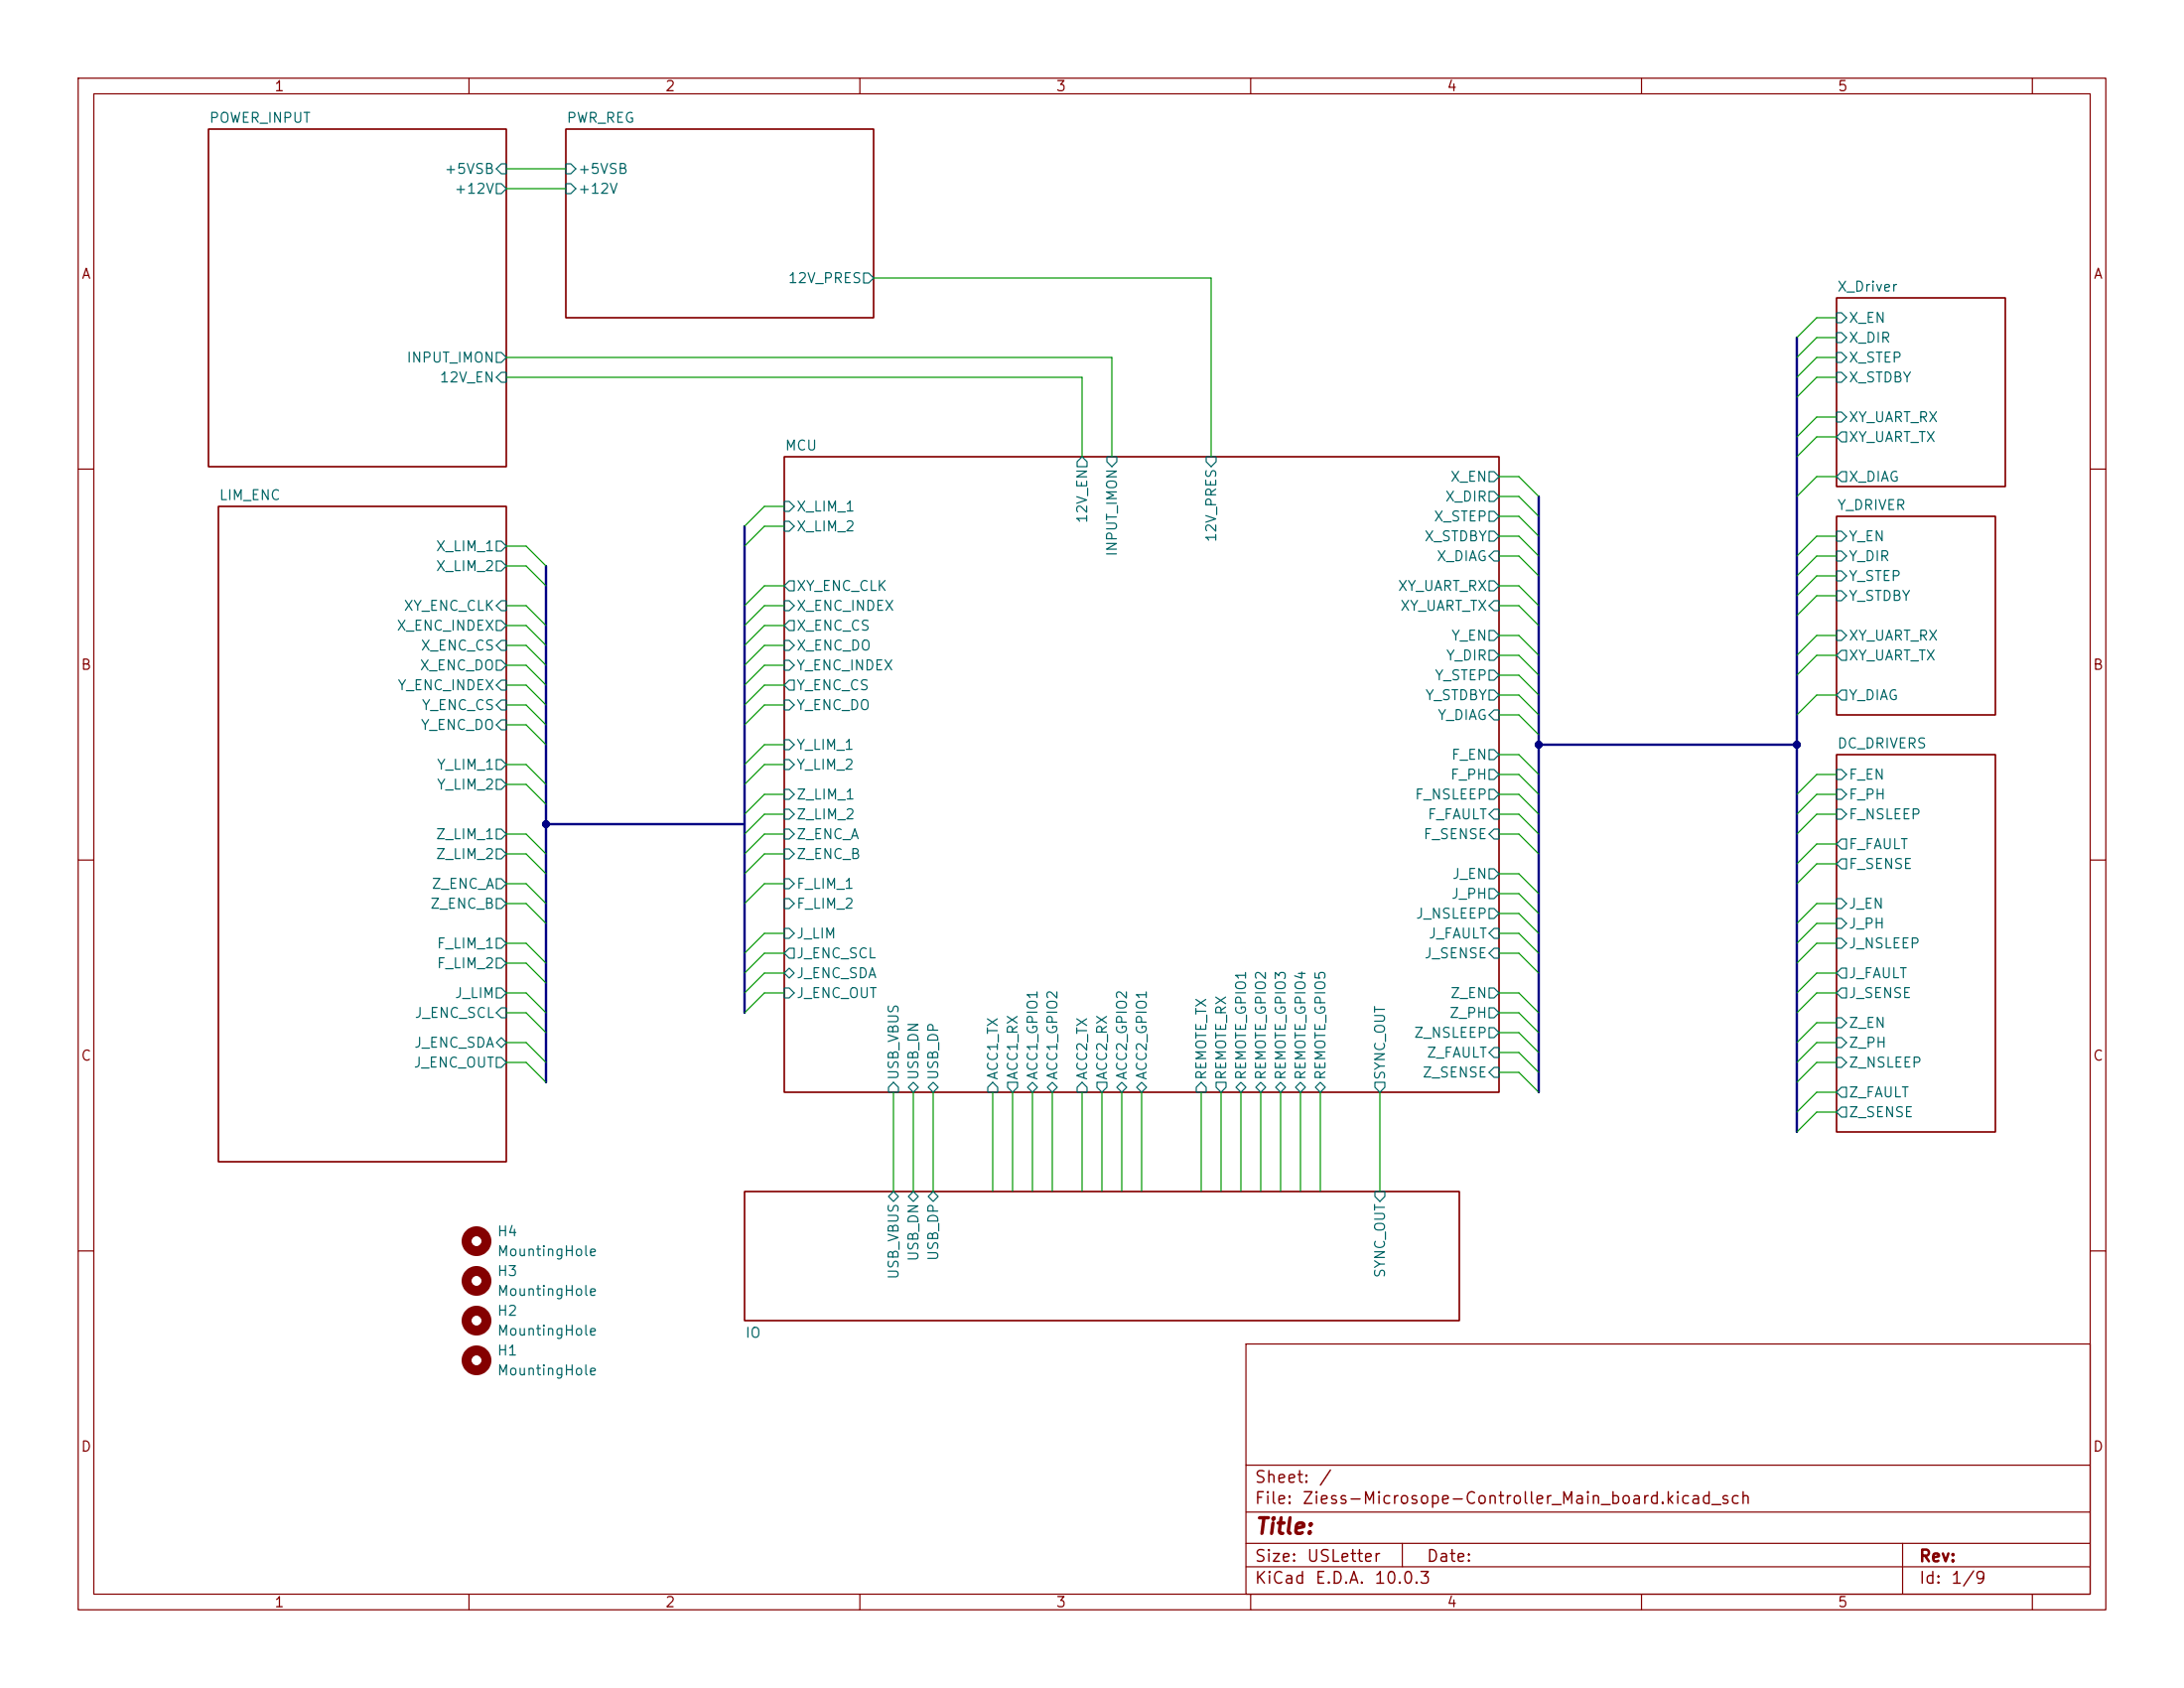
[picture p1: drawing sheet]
<svg xmlns="http://www.w3.org/2000/svg" width="279mm" height="216mm" viewBox="0 0 279 216" stroke-linecap="round" stroke-linejoin="round" font-family="sans-serif">
<g fill="none" stroke="#840000" stroke-width=".15">
<path d="M10 10h259.4v195.9h-259.4zM12 12h255.4v191.9h-255.4zM26.7 16.5h38.1v43.2h-38.1zM60 10v2M72.4 16.5h39.4v24.1h-39.4zM110 10v2M160 10v2M210 10v2M260 10v2M234.9 38.1h21.6v24.1h-21.6zM100.3 58.4h91.5v81.3h-91.5zM10 60h2"/>
<path d="M27.9 64.8h36.9v83.8h-36.9zM234.9 66h20.4v25.4h-20.4zM267.4 60h2M234.9 96.5h20.4v48.3h-20.4zM10 110h2M267.4 110h2M95.2 152.4h91.5v16.5h-91.5zM10 160h2M159.4 171.9h108v32h-108zM267.4 160h2M159.4 197.4h108M159.4 193.4h108"/>
<path d="M159.4 187.4h108M179.4 197.4v3M243.4 197.4v6.5M60 203.9v2M110 203.9v2M159.4 200.4h108M160 203.9v2M210 203.9v2M260 203.9v2"/>
</g>
<g fill="none" stroke="#006464" stroke-width=".15">
<path d="M63.5 23.5h.6l.7 .6-.7 .7h-.6zM64.1 21h.7v1.2h-.7l-.6-.6zM72.4 21h.6l.7 .6-.7 .6h-.6zM72.4 23.5h.6l.7 .6-.7 .7h-.6zM110.5 34.9h.6l.7 .7-.7 .6h-.6zM63.5 45.1h.6l.7 .6-.7 .7h-.6zM64.1 47.6h.7v1.3h-.7l-.6-.6zM138.4 58.4l.7 .7v.6h-1.3v-.6zM141.6 58.4h1.3v.7l-.7 .6-.6-.6zM154.3 58.4h1.3v.7l-.7 .6-.6-.6zM234.9 52.7h.7l.6 .6-.6 .7h-.7zM234.9 42.5h.7l.6 .7-.6 .6h-.7z"/>
<path d="M234.9 40h.7l.6 .6-.6 .7h-.7zM234.9 47.6h.7l.6 .7-.6 .6h-.7zM234.9 45.1h.7l.6 .6-.6 .7h-.7zM235.6 55.2h.6v1.3h-.6l-.7-.6zM63.5 79.4h.6l.7 .6-.7 .6h-.6zM63.5 69.2h.6l.7 .7-.7 .6h-.6zM63.5 71.8h.6l.7 .6-.7 .6h-.6zM64.1 76.8h.7v1.3h-.7l-.6-.6zM100.3 76.8h.7l.6 .7-.6 .6h-.7zM100.3 64.1h.7l.6 .7-.6 .6h-.7zM100.3 66.7h.7l.6 .6-.6 .6h-.7zM101 74.3h.6v1.3h-.6l-.7-.7z"/>
<path d="M101 79.4h.6v1.2h-.6l-.7-.6zM190.5 74.3h.6l.7 .6-.7 .7h-.6zM190.5 62.9h.6l.7 .6-.7 .6h-.6zM190.5 60.3h.6l.7 .7-.7 .6h-.6zM190.5 67.9h.6l.7 .7-.7 .6h-.6zM190.5 65.4h.6l.7 .6-.7 .7h-.6zM191.1 76.8h.7v1.3h-.7l-.6-.6zM191.1 70.5h.7v1.3h-.7l-.6-.7zM234.9 70.5h.7l.6 .6-.6 .7h-.7zM234.9 67.9h.7l.6 .7-.6 .6h-.7zM234.9 75.6h.7l.6 .6-.6 .6h-.7zM234.9 73h.7l.6 .7-.6 .6h-.7z"/>
<path d="M235.6 60.3h.6v1.3h-.6l-.7-.6zM63.5 84.5h.6l.7 .6-.7 .6h-.6zM63.5 97.2h.6l.7 .6-.7 .6h-.6zM63.5 99.7h.6l.7 .6-.7 .7h-.6zM64.1 81.9h.7v1.3h-.7l-.6-.6zM64.1 89.5h.7v1.3h-.7l-.6-.6zM64.1 92.1h.7v1.2h-.7l-.6-.6zM64.1 87h.7v1.3h-.7l-.6-.7zM100.3 81.9h.7l.6 .7-.6 .6h-.7zM100.3 87.6l.7-.6h.6v1.3h-.6zM100.3 89.5h.7l.6 .7-.6 .6h-.7zM100.3 84.5h.7l.6 .6-.6 .6h-.7z"/>
<path d="M100.3 94.6h.7l.6 .7-.6 .6h-.7zM100.3 97.2h.7l.6 .6-.6 .6h-.7zM190.5 95.9h.6l.7 .6-.7 .7h-.6zM190.5 98.4h.6l.7 .7-.7 .6h-.6zM190.5 83.2h.6l.7 .6-.7 .7h-.6zM190.5 80.6h.6l.7 .7-.7 .6h-.6zM190.5 88.3h.6l.7 .6-.7 .6h-.6zM190.5 85.7h.6l.7 .7-.7 .6h-.6zM191.1 90.8h.7v1.3h-.7l-.6-.7zM234.9 98.4h.7l.6 .7-.6 .6h-.7zM234.9 80.6h.7l.6 .7-.6 .6h-.7zM235.6 83.2h.6v1.3h-.6l-.7-.7z"/>
<path d="M235.6 88.3h.6v1.2h-.6l-.7-.6zM63.5 112.4h.6l.7 .6-.7 .7h-.6zM63.5 114.9h.6l.7 .7-.7 .6h-.6zM63.5 106h.6l.7 .7-.7 .6h-.6zM63.5 108.6h.6l.7 .6-.7 .7h-.6zM100.3 112.4h.7l.6 .6-.6 .7h-.7zM100.3 114.9h.7l.6 .7-.6 .6h-.7zM100.3 118.7h.7l.6 .7-.6 .6h-.7zM100.3 106h.7l.6 .7-.6 .6h-.7zM100.3 108.6h.7l.6 .6-.6 .7h-.7zM100.3 101h.7l.6 .6-.6 .6h-.7zM100.3 103.5h.7l.6 .6-.6 .7h-.7z"/>
<path d="M190.5 101h.6l.7 .6-.7 .6h-.6zM190.5 111.1h.6l.7 .7-.7 .6h-.6zM190.5 116.2h.6l.7 .6-.7 .7h-.6zM190.5 113.7h.6l.7 .6-.7 .6h-.6zM191.1 103.5h.7v1.3h-.7l-.6-.7zM191.1 106h.7v1.3h-.7l-.6-.6zM191.1 118.7h.7v1.3h-.7l-.6-.6zM234.9 103.5h.7l.6 .6-.6 .7h-.7zM234.9 101h.7l.6 .6-.6 .6h-.7zM234.9 114.9h.7l.6 .7-.6 .6h-.7zM234.9 117.5h.7l.6 .6-.6 .6h-.7zM235.6 107.3h.6v1.3h-.6l-.7-.6z"/>
<path d="M235.6 109.9h.6v1.2h-.6l-.7-.6zM63.5 120h.6l.7 .7-.7 .6h-.6zM63.5 122.6h.6l.7 .6-.7 .6h-.6zM63.5 135.3h.6l.7 .6-.7 .6h-.6zM63.5 133.4l.6-.7 .7 .7-.7 .6zM63.5 126.4h.6l.7 .6-.7 .6h-.6zM64.1 128.9h.7v1.3h-.7l-.6-.7zM100.3 126.4h.7l.6 .6-.6 .6h-.7zM100.3 124.5l.7-.7 .6 .7-.6 .6zM101 121.3h.6v1.3h-.6l-.7-.7zM113.7 139.1l.6-.7 .6 .7v.6h-1.2zM116.2 139.1l.6-.7 .7 .7-.7 .6z"/>
<path d="M118.7 139.1l.7-.7 .6 .7-.6 .6zM127 138.4l.6 .7v.6h-1.2v-.6zM128.9 138.4h1.3v.7l-.7 .6-.6-.6zM131.4 139.1l.7-.7 .6 .7-.6 .6zM134 139.1l.6-.7 .7 .7-.7 .6zM138.4 138.4l.7 .7v.6h-1.3v-.6zM140.3 138.4h1.3v.7l-.6 .6-.7-.6zM142.9 139.1l.6-.7 .6 .7-.6 .6zM145.4 139.1l.6-.7 .7 .7-.7 .6zM153.7 138.4l.6 .7v.6h-1.3v-.6zM155.6 138.4h1.2v.7l-.6 .6-.6-.6zM158.1 139.1l.6-.7 .7 .7-.7 .6z"/>
<path d="M160.7 139.1l.6-.7 .6 .7-.6 .6zM163.2 139.1l.6-.7 .7 .7-.7 .6zM165.7 139.1l.7-.7 .6 .7-.6 .6zM168.3 139.1l.6-.7 .6 .7-.6 .6zM175.9 138.4h1.3v.7l-.7 .6-.6-.6zM190.5 126.4h.6l.7 .6-.7 .6h-.6zM190.5 131.4h.6l.7 .7-.7 .6h-.6zM190.5 128.9h.6l.7 .6-.7 .7h-.6zM191.1 121.3h.7v1.3h-.7l-.6-.7zM191.1 134h.7v1.3h-.7l-.6-.7zM191.1 136.5h.7v1.3h-.7l-.6-.6zM234.9 120h.7l.6 .7-.6 .6h-.7z"/>
<path d="M234.9 130.2h.7l.6 .6-.6 .6h-.7zM234.9 135.3h.7l.6 .6-.6 .6h-.7zM234.9 132.7h.7l.6 .7-.6 .6h-.7zM235.6 123.8h.6v1.3h-.6l-.7-.6zM235.6 126.4h.6v1.2h-.6l-.7-.6zM235.6 139.1h.6v1.2h-.6l-.7-.6zM113.7 153l.6-.6 .6 .6-.6 .7zM116.2 153l.6-.6 .7 .6-.7 .7zM118.7 153l.7-.6 .6 .6-.6 .7zM175.9 152.4h1.3v.6l-.7 .7-.6-.7zM235.6 141.6h.6v1.3h-.6l-.7-.7z"/>
</g>
<g fill="none" stroke="#840000" stroke-width="1.3">
<circle cx="61" cy="158.7" r="1.27"/>
<circle cx="61" cy="163.8" r="1.27"/>
<circle cx="61" cy="168.9" r="1.27"/>
<circle cx="61" cy="174" r="1.27"/>
</g>
<path d="M229.9 43.2v101.6M69.8 72.4v66M95.2 67.3v62.2M196.8 63.5v76.2M196.8 95.3h33.1M69.8 105.4h25.4" fill="none" stroke="#000084" stroke-width=".3"/>
<g fill="none" stroke="#009600" stroke-width=".15">
<path d="M64.8 24.1h7.6M64.8 21.6h7.6M111.8 35.6h43.1v22.8M64.8 45.7h77.4v12.7M64.8 48.3h73.6v10.1M234.9 45.7h-2.5l-2.5 2.6M234.9 43.2h-2.5l-2.5 2.5M234.9 48.3h-2.5l-2.5 2.5M234.9 53.3h-2.5l-2.5 2.6M234.9 55.9h-2.5l-2.5 2.5M234.9 40.6h-2.5l-2.5 2.6M64.8 77.5h2.5l2.5 2.5"/>
<path d="M64.8 72.4h2.5l2.5 2.5M64.8 69.9h2.5l2.5 2.5M100.3 77.5h-2.5l-2.6 2.5M100.3 74.9h-2.5l-2.6 2.6M100.3 64.8h-2.5l-2.6 2.5M100.3 67.3h-2.5l-2.6 2.6M191.8 68.6h2.5l2.5 2.5M191.8 71.1h2.5l2.5 2.6M191.8 61h2.5l2.5 2.5M191.8 77.5h2.5l2.5 2.5M191.8 74.9h2.5l2.5 2.6M191.8 66h2.5l2.5 2.6"/>
<path d="M191.8 63.5h2.5l2.5 2.5M234.9 68.6h-2.5l-2.5 2.5M234.9 73.7h-2.5l-2.5 2.5M234.9 71.1h-2.5l-2.5 2.6M234.9 76.2h-2.5l-2.5 2.5M234.9 61h-2.5l-2.5 2.5M64.8 97.8h2.5l2.5 2.5M64.8 90.2h2.5l2.5 2.5M64.8 87.6h2.5l2.5 2.6M64.8 85.1h2.5l2.5 2.5M64.8 82.6h2.5l2.5 2.5M64.8 80h2.5l2.5 2.6"/>
<path d="M64.8 92.7h2.5l2.5 2.6M100.3 95.3h-2.5l-2.6 2.5M100.3 97.8h-2.5l-2.6 2.5M100.3 90.2h-2.5l-2.6 2.5M100.3 87.6h-2.5l-2.6 2.6M100.3 85.1h-2.5l-2.6 2.5M100.3 82.6h-2.5l-2.6 2.5M100.3 80h-2.5l-2.6 2.6M191.8 81.3h2.5l2.5 2.5M191.8 96.5h2.5l2.5 2.6M191.8 99.1h2.5l2.5 2.5M191.8 83.8h2.5l2.5 2.6"/>
<path d="M191.8 88.9h2.5l2.5 2.5M191.8 86.4h2.5l2.5 2.5M191.8 91.4h2.5l2.5 2.6M234.9 81.3h-2.5l-2.5 2.5M234.9 99.1h-2.5l-2.5 2.5M234.9 83.8h-2.5l-2.5 2.6M234.9 88.9h-2.5l-2.5 2.5M64.8 106.7h2.5l2.5 2.5M64.8 109.2h2.5l2.5 2.6M64.8 113h2.5l2.5 2.6M64.8 115.6h2.5l2.5 2.5M64.8 100.3h2.5l2.5 2.6"/>
<path d="M100.3 101.6h-2.5l-2.6 2.5M100.3 104.1h-2.5l-2.6 2.6M100.3 119.4h-2.5l-2.6 2.5M100.3 106.7h-2.5l-2.6 2.5M100.3 109.2h-2.5l-2.6 2.6M100.3 113h-2.5l-2.6 2.6M191.8 101.6h2.5l2.5 2.5M191.8 104.1h2.5l2.5 2.6M191.8 119.4h2.5l2.5 2.5M191.8 106.7h2.5l2.5 2.5M191.8 116.8h2.5l2.5 2.6M191.8 111.8h2.5l2.5 2.5"/>
<path d="M191.8 114.3h2.5l2.5 2.5M234.9 101.6h-2.5l-2.5 2.5M234.9 104.1h-2.5l-2.5 2.6M234.9 115.6h-2.5l-2.5 2.5M234.9 110.5h-2.5l-2.5 2.5M234.9 108h-2.5l-2.5 2.5M234.9 118.1h-2.5l-2.5 2.6M64.8 127h2.5l2.5 2.5M64.8 129.5h2.5l2.5 2.6M64.8 133.4h2.5l2.5 2.5M64.8 120.7h2.5l2.5 2.5M64.8 123.2h2.5l2.5 2.5"/>
<path d="M64.8 135.9h2.5l2.5 2.5M100.3 121.9h-2.5l-2.6 2.6M100.3 127h-2.5l-2.6 2.5M100.3 124.5h-2.5l-2.6 2.5M114.3 139.7v12.7M116.8 139.7v12.7M119.4 139.7v12.7M127 139.7v12.7M129.5 139.7v12.7M132.1 139.7v12.7M134.6 139.7v12.7M138.4 139.7v12.7"/>
<path d="M141 139.7v12.7M143.5 139.7v12.7M146 139.7v12.7M153.7 139.7v12.7M156.2 139.7v12.7M158.7 139.7v12.7M161.3 139.7v12.7M163.8 139.7v12.7M166.4 139.7v12.7M168.9 139.7v12.7M176.5 139.7v12.7M191.8 121.9h2.5l2.5 2.6"/>
<path d="M191.8 134.6h2.5l2.5 2.6M191.8 137.2h2.5l2.5 2.5M191.8 127h2.5l2.5 2.5M191.8 129.5h2.5l2.5 2.6M191.8 132.1h2.5l2.5 2.5M234.9 127h-2.5l-2.5 2.5M234.9 133.4h-2.5l-2.5 2.5M234.9 124.5h-2.5l-2.5 2.5M234.9 120.7h-2.5l-2.5 2.5M234.9 135.9h-2.5l-2.5 2.5M234.9 130.8h-2.5l-2.5 2.6M234.9 139.7h-2.5l-2.5 2.5"/>
<path d="M234.9 142.2h-2.5l-2.5 2.6"/>
</g>
<g fill="#000084" stroke="#000084" stroke-width=".13">
<circle cx="69.8" cy="105.4" r=".46"/>
<circle cx="196.8" cy="95.3" r=".46"/>
<circle cx="229.9" cy="95.3" r=".46"/>
</g>
<text font-size="2" fill="#840000" x="160.4" y="196.7">Title:</text>
<g font-size="1.5" fill="#840000">
<text x="160.4" y="190">Sheet:</text>
<text x="168.6" y="190">/</text>
<text x="160.4" y="192.7">File:</text>
<text x="166.5" y="192.7">Ziess-Microsope-Controller_Main_board.kicad_sch</text>
<text x="160.4" y="202.9">KiCad</text>
<text x="160.4" y="200.1">Size:</text>
<text x="167.1" y="200.1">USLetter</text>
<text x="168.1" y="202.9">E.D.A.</text>
<text x="175.7" y="202.9">10.0.3</text>
<text x="182.4" y="200.1">Date:</text>
<text x="245.4" y="200.1">Rev:</text>
<text x="245.4" y="202.9">Id:</text>
<text x="249.5" y="202.9">1/9</text>
</g>
<g font-size="1.3" fill="#840000">
<text x="35" y="12">1</text>
<text x="85" y="12">2</text>
<text x="135" y="12">3</text>
<text x="185" y="12">4</text>
<text x="235" y="12">5</text>
<text x="10.3" y="36">A</text>
<text x="267.7" y="36">A</text>
<text x="10.3" y="86">B</text>
<text x="267.7" y="86">B</text>
<text x="10.3" y="136">C</text>
<text x="267.7" y="136">C</text>
<text x="10.3" y="186">D</text>
<text x="267.7" y="186">D</text>
<text x="35" y="205.9">1</text>
<text x="85" y="205.9">2</text>
<text x="135" y="205.9">3</text>
<text x="185" y="205.9">4</text>
<text x="235" y="205.9">5</text>
</g>
<g font-size="1.3" fill="#006464">
<text x="26.7" y="16">POWER_INPUT</text>
<text x="72.4" y="16">PWR_REG</text>
<text x="56.8" y="22.6">+5VSB</text>
<text x="73.9" y="22.6">+5VSB</text>
<text x="58" y="25.1">+12V</text>
<text x="73.9" y="25.1">+12V</text>
<text x="100.7" y="36.5">12V_PRES</text>
<text x="234.9" y="37.6">X_Driver</text>
<text x="236.4" y="41.6">X_EN</text>
<text x="51.9" y="46.7">INPUT_IMON</text>
<text x="236.4" y="44.2">X_DIR</text>
<text x="236.4" y="46.7">X_STEP</text>
<text x="56.2" y="49.2">12V_EN</text>
<text x="236.4" y="49.2">X_STDBY</text>
<text x="100.3" y="57.9">MCU</text>
<text x="236.4" y="54.3">XY_UART_RX</text>
<text x="236.4" y="56.9">XY_UART_TX</text>
<text x="27.9" y="64.3">LIM_ENC</text>
<text x="101.8" y="65.7">X_LIM_1</text>
<text x="184.8" y="64.5">X_DIR</text>
<text x="185.4" y="61.9">X_EN</text>
<text x="234.9" y="65.6">Y_DRIVER</text>
<text x="236.4" y="61.9">X_DIAG</text>
<text x="55.7" y="70.8">X_LIM_1</text>
<text x="101.8" y="68.3">X_LIM_2</text>
<text x="139.4" y="67" transform="rotate(-90 139.4 67)">12V_EN</text>
<text x="143.2" y="71.3" transform="rotate(-90 143.2 71.3)">INPUT_IMON</text>
<text x="155.9" y="69.5" transform="rotate(-90 155.9 69.5)">12V_PRES</text>
<text x="182.1" y="69.6">X_STDBY</text>
<text x="183.3" y="67">X_STEP</text>
<text x="236.4" y="69.6">Y_EN</text>
<text x="55.7" y="73.4">X_LIM_2</text>
<text x="101.8" y="75.9">XY_ENC_CLK</text>
<text x="178.7" y="75.9">XY_UART_RX</text>
<text x="183.7" y="72.1">X_DIAG</text>
<text x="236.4" y="72.1">Y_DIR</text>
<text x="236.4" y="77.2">Y_STDBY</text>
<text x="236.4" y="74.6">Y_STEP</text>
<text x="50.6" y="81">X_ENC_INDEX</text>
<text x="51.6" y="78.4">XY_ENC_CLK</text>
<text x="53.7" y="83.5">X_ENC_CS</text>
<text x="101.8" y="81">X_ENC_CS</text>
<text x="101.8" y="83.5">X_ENC_DO</text>
<text x="101.8" y="78.4">X_ENC_INDEX</text>
<text x="179" y="78.4">XY_UART_TX</text>
<text x="185.6" y="82.3">Y_EN</text>
<text x="236.4" y="82.3">XY_UART_RX</text>
<text x="50.8" y="88.6">Y_ENC_INDEX</text>
<text x="53.6" y="86.1">X_ENC_DO</text>
<text x="101.8" y="88.6">Y_ENC_CS</text>
<text x="101.8" y="86.1">Y_ENC_INDEX</text>
<text x="182.2" y="89.9">Y_STDBY</text>
<text x="183.5" y="87.3">Y_STEP</text>
<text x="184.9" y="84.8">Y_DIR</text>
<text x="236.4" y="84.8">XY_UART_TX</text>
<text x="236.4" y="89.9">Y_DIAG</text>
<text x="53.7" y="93.7">Y_ENC_DO</text>
<text x="53.9" y="91.1">Y_ENC_CS</text>
<text x="101.8" y="91.1">Y_ENC_DO</text>
<text x="183.8" y="92.4">Y_DIAG</text>
<text x="55.8" y="98.8">Y_LIM_1</text>
<text x="55.8" y="101.3">Y_LIM_2</text>
<text x="101.8" y="96.2">Y_LIM_1</text>
<text x="101.8" y="98.8">Y_LIM_2</text>
<text x="185.4" y="100">F_PH</text>
<text x="185.6" y="97.5">F_EN</text>
<text x="234.9" y="96">DC_DRIVERS</text>
<text x="236.4" y="100">F_EN</text>
<text x="55.7" y="107.7">Z_LIM_1</text>
<text x="101.8" y="107.7">Z_ENC_A</text>
<text x="101.8" y="102.6">Z_LIM_1</text>
<text x="101.8" y="105.1">Z_LIM_2</text>
<text x="180.9" y="102.6">F_NSLEEP</text>
<text x="182" y="107.7">F_SENSE</text>
<text x="182.5" y="105.1">F_FAULT</text>
<text x="236.4" y="105.1">F_NSLEEP</text>
<text x="236.4" y="102.6">F_PH</text>
<text x="55.7" y="110.2">Z_LIM_2</text>
<text x="101.8" y="110.2">Z_ENC_B</text>
<text x="185.7" y="112.7">J_EN</text>
<text x="236.4" y="108.9">F_FAULT</text>
<text x="236.4" y="111.5">F_SENSE</text>
<text x="54.9" y="116.5">Z_ENC_B</text>
<text x="55.1" y="114">Z_ENC_A</text>
<text x="101.8" y="114">F_LIM_1</text>
<text x="101.8" y="116.5">F_LIM_2</text>
<text x="181" y="117.8">J_NSLEEP</text>
<text x="185.6" y="115.3">J_PH</text>
<text x="236.4" y="116.5">J_EN</text>
<text x="236.4" y="119.1">J_PH</text>
<text x="55.8" y="121.6">F_LIM_1</text>
<text x="55.8" y="124.2">F_LIM_2</text>
<text x="101.8" y="122.9">J_ENC_SCL</text>
<text x="101.8" y="125.4">J_ENC_SDA</text>
<text x="101.8" y="120.4">J_LIM</text>
<text x="182.1" y="122.9">J_SENSE</text>
<text x="182.7" y="120.4">J_FAULT</text>
<text x="236.4" y="121.6">J_NSLEEP</text>
<text x="236.4" y="125.4">J_FAULT</text>
<text x="52.9" y="130.5">J_ENC_SCL</text>
<text x="58.1" y="128">J_LIM</text>
<text x="101.8" y="128">J_ENC_OUT</text>
<text x="185.3" y="130.5">Z_PH</text>
<text x="185.4" y="128">Z_EN</text>
<text x="236.4" y="128">J_SENSE</text>
<text x="236.4" y="131.8">Z_EN</text>
<text x="52.8" y="136.9">J_ENC_OUT</text>
<text x="52.9" y="134.3">J_ENC_SDA</text>
<text x="180.8" y="133.1">Z_NSLEEP</text>
<text x="182.4" y="135.6">Z_FAULT</text>
<text x="236.4" y="136.9">Z_NSLEEP</text>
<text x="236.4" y="134.3">Z_PH</text>
<text x="115.3" y="138.2" transform="rotate(-90 115.3 138.2)">USB_VBUS</text>
<text x="117.8" y="138.2" transform="rotate(-90 117.8 138.2)">USB_DN</text>
<text x="120.4" y="138.2" transform="rotate(-90 120.4 138.2)">USB_DP</text>
<text x="128" y="138.2" transform="rotate(-90 128 138.2)">ACC1_TX</text>
<text x="130.5" y="138.2" transform="rotate(-90 130.5 138.2)">ACC1_RX</text>
<text x="133.1" y="138.2" transform="rotate(-90 133.1 138.2)">ACC1_GPIO1</text>
<text x="135.6" y="138.2" transform="rotate(-90 135.6 138.2)">ACC1_GPIO2</text>
<text x="139.4" y="138.2" transform="rotate(-90 139.4 138.2)">ACC2_TX</text>
<text x="141.9" y="138.2" transform="rotate(-90 141.9 138.2)">ACC2_RX</text>
<text x="144.5" y="138.2" transform="rotate(-90 144.5 138.2)">ACC2_GPIO2</text>
<text x="147" y="138.2" transform="rotate(-90 147 138.2)">ACC2_GPIO1</text>
<text x="154.6" y="138.2" transform="rotate(-90 154.6 138.2)">REMOTE_TX</text>
<text x="157.2" y="138.2" transform="rotate(-90 157.2 138.2)">REMOTE_RX</text>
<text x="159.7" y="138.2" transform="rotate(-90 159.7 138.2)">REMOTE_GPIO1</text>
<text x="162.3" y="138.2" transform="rotate(-90 162.3 138.2)">REMOTE_GPIO2</text>
<text x="164.8" y="138.2" transform="rotate(-90 164.8 138.2)">REMOTE_GPIO3</text>
<text x="167.3" y="138.2" transform="rotate(-90 167.3 138.2)">REMOTE_GPIO4</text>
<text x="169.9" y="138.2" transform="rotate(-90 169.9 138.2)">REMOTE_GPIO5</text>
<text x="177.5" y="138.2" transform="rotate(-90 177.5 138.2)">SYNC_OUT</text>
<text x="181.9" y="138.1">Z_SENSE</text>
<text x="236.4" y="140.7">Z_FAULT</text>
<text x="236.4" y="143.2">Z_SENSE</text>
<text x="63.5" y="158.5">H4</text>
<text x="63.5" y="161">MountingHole</text>
<text x="117.8" y="161.4" transform="rotate(-90 117.8 161.4)">USB_DN</text>
<text x="120.4" y="161.4" transform="rotate(-90 120.4 161.4)">USB_DP</text>
<text x="63.5" y="163.5">H3</text>
<text x="63.5" y="166.1">MountingHole</text>
<text x="115.3" y="163.7" transform="rotate(-90 115.3 163.7)">USB_VBUS</text>
<text x="177.5" y="163.6" transform="rotate(-90 177.5 163.6)">SYNC_OUT</text>
<text x="63.5" y="168.6">H2</text>
<text x="63.5" y="171.2">MountingHole</text>
<text x="63.5" y="173.7">H1</text>
<text x="95.2" y="171.4">IO</text>
<text x="63.5" y="176.2">MountingHole</text>
</g>
</svg>
